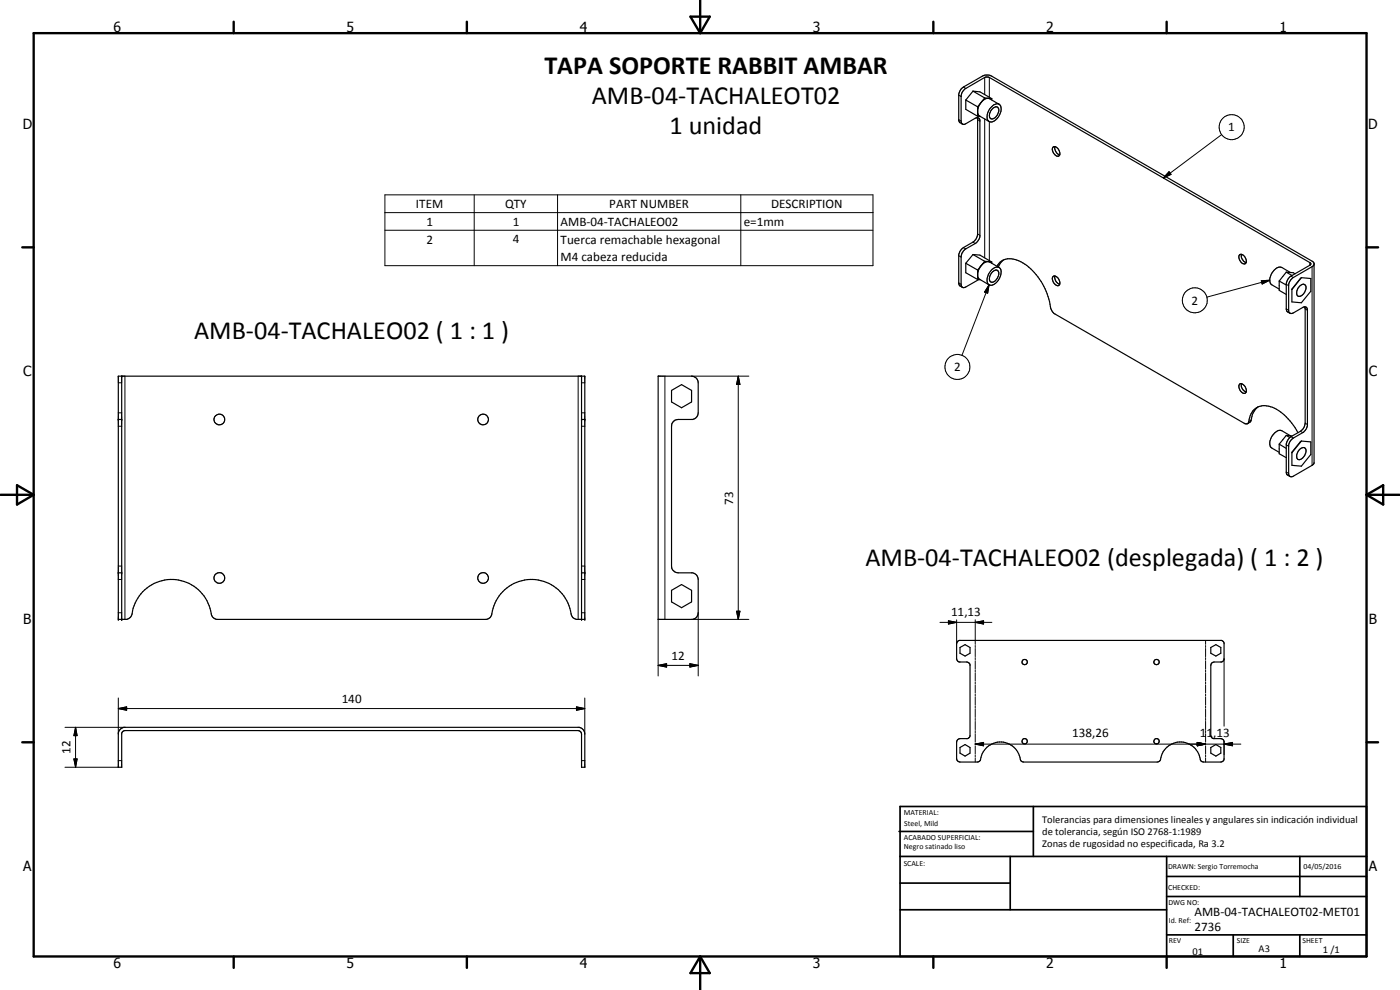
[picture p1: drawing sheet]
<svg xmlns="http://www.w3.org/2000/svg" width="420mm" height="297mm" viewBox="0 0 420 297" stroke-linecap="round" stroke-linejoin="round" font-family="sans-serif">
<g fill="none" stroke="#000" stroke-width=".35">
<path d="M288.9 37.3a1.44 1.44 0 0 1-1.2-1.1v-7.9a3.3 3.3 0 0 1 1.4-2.2l6.2-3.5 1.4-.1 .9 .4 96.6 55.8 .2 .4v59.9l-.6 .6-5.7 3.3a.86 .86 0 0 1-1.4-.6l.1-9 1.1-1.7 3.1-1.8a3.3 3.3 0 0 0 1.4-2.2v-34.8l-.3-.6-.9-.1-3.1 1.8a.86 .86 0 0 1-1.4-.6v-7.9l.3-.9 .9-1.1 5.9-3.4 .6-.7M289.8 30v2.8l3.6 2.1M289.8 30l3.6 2M292 27.3l-2.2 2.7M292 27.3l2.1 .3 3.5 2M292 27.3l3.5 2.1M293.3 35.3l.1 34.9a3.3 3.3 0 0 1-1.4 2.4l-3.3 2.1-.6 .8-.4 1v8.6l.3 .6 .9 .5M293.4 32v2.9M293.4 33.8l.4 .9 3 1.7M293.4 34.9l.8 .1M295.5 29.4l-2.1 2.6M295.5 29.4l1.1 .1"/>
<path d="M296.6 29.5l3.2 1.8M296.6 29.5a4 4 0 0 0-3.2 3.6M296.6 29.5l1 .1M297.3 32.3a1.8 1.8 0 0 1 2.9-.7 4 4 0 0 1-2.7 5 1.49 1.49 0 0 1-1.2-2.1l.4-1.2zM297.6 32.9l.5-.5 .9-.4a1.18 1.18 0 0 1 .5 2 1.9 1.9 0 0 1-2.2 1.6 2.23 2.23 0 0 1 .3-2.7zM297.6 29.6v.4M316 44.2a1.46 1.46 0 0 1 2 1.2 .87 .87 0 0 1-.2 1.3 .87 .87 0 0 1-1.3-.3 1.96 1.96 0 0 1-.5-2.2zM316.6 44a2.24 2.24 0 0 0 1.4 2.5M289.8 79v2.8l3.6 2.1M289.8 79l3.6 2M292 76.4l-2.2 2.6M292 76.4l2.1 .1 3.5 2.1"/>
<path d="M292 76.4l3.5 2M295.5 78.4l-2.1 2.6M295.5 78.4l1.1 .1M296.6 78.5l3.2 1.8M296.6 78.5a4 4 0 0 0-3.2 3.6M296.6 78.5l1 .1M297.6 78.6v.4M299.2 79.9a4.6 4.6 0 0 1 6.5-1.7 18.9 18.9 0 0 1 9.7 14.4l1 1.5 57.2 33h.8M301.2 78l-.9 .9-.7 1.2M372 76.5a1.54 1.54 0 0 1 2 1.5 .85 .85 0 0 1-.4 1.2 .85 .85 0 0 1-1.2-.5l-.6-1.4zM372.6 76.3a2.17 2.17 0 0 0 1.4 2.5M293.4 81v2.9"/>
<path d="M293.4 82.8l.4 .9 3 1.8M293.4 83.9h.8M293.7 83.9l-4.1 2.3-.6 .1-.6-.7v-8.8l.2-.6 1-1.4 3.3-1.9 .9-1.1 .3-.9v-34.8a.85 .85 0 0 0-1.4-.6l-2.9 1.6a.86 .86 0 0 1-1.4-.5v-7.9a3.3 3.3 0 0 1 1.4-2.2l5.9-3.3h1.2l96.3 55.7 .2 .2-.2 .4-6 3.5-1 1.4-.2 .6v7.9l.3 .6 .8 .5M297.5 81.1a1.64 1.64 0 0 1 1.4-1 1.64 1.64 0 0 1 1.5 .8 4.1 4.1 0 0 1-3.1 4.7 1.53 1.53 0 0 1-1-2.3l.4-1.2zM297.8 81.6a1.07 1.07 0 0 1 1.6-.5 1.07 1.07 0 0 1 .3 1.6 2.04 2.04 0 0 1-2.4 1.8 2.38 2.38 0 0 1 .5-2.9zM316 83a1.77 1.77 0 0 1 2 2.3v.1a.97 .97 0 0 1-1.7-.4 1.81 1.81 0 0 1-.3-2zM316.6 82.8a2.19 2.19 0 0 0 1.4 2.5M383.9 84.3v2.8l2.1 1.2M383.9 84.3l2.1 1.2M386 81.7l-2.1 2.6M386 81.7l2.1 .1 .6 .4M386 81.7l1.8 1"/>
<path d="M387.3 81.8l-2.6-1.5a2.7 2.7 0 0 0-3.1 1.9 2.46 2.46 0 0 0 .1 3.3l2.2 1.2M390 85.9a1.06 1.06 0 0 1 1.5-.5 1.06 1.06 0 0 1 .4 1.5 2.04 2.04 0 0 1-2.4 1.9 2.27 2.27 0 0 1 .5-2.9zM390.3 83.6l.3-.3 2.8 .3v3.8l-2.8 3.4-2.9-.2v-3.9zM390.6 83.3l-2.9 3.6M391.6 92.1l.1 34.9a3.2 3.2 0 0 1-1.4 2.4l-2.9 1.6a3.6 3.6 0 0 0-1.4 2.2v8.7l.3 .6 .8 .5M35.5 112.9h140v72.9h-2.5a2.19 2.19 0 0 1-1.8-2.5 12.1 12.1 0 0 0-12.5-9.4 12.1 12.1 0 0 0-11.3 10.8l-.3 .6-1.1 .5h-80.9a2.27 2.27 0 0 1-1.9-2.5 12.1 12.1 0 0 0-12.5-9.4 12.1 12.1 0 0 0-11.3 10.8l-.3 .6-1.1 .5h-2.5zM36.5 112.9v72.9M174.5 112.9v72.9M197.5 112.9h10a2 2 0 0 1 2 2v9a2.07 2.07 0 0 1-1.6 2h-4.4a2 2 0 0 0-2 2v41.9a2 2 0 0 0 2 2.1h4.4a2.07 2.07 0 0 1 1.6 2v10a1.98 1.98 0 0 1-1.6 1.9h-10.4zM201.5 117.1l3-1.7 3 1.7v3.5l-3 1.7-3-1.7zM372 115.3a1.6 1.6 0 0 1 2 1.8 .83 .83 0 0 1-.6 1 .83 .83 0 0 1-1-.6 2.05 2.05 0 0 1-.4-2.2zM372.6 115.1a2.19 2.19 0 0 0 1.4 2.5"/>
<path d="M35.5 125.9h1M174.5 125.9h1M374.4 127.1l.3-.5a4.8 4.8 0 0 1 4.9-4.9 12.2 12.2 0 0 1 8.6 5.9l1.3 2.2M377.6 122.1a6.3 6.3 0 0 0-2.2 4.3l-1 .7M383.9 133.3l2.1 1.2M383.9 133.3v2.8l2.1 1.2M386 130.6l-2.1 2.7M386 130.6l1.8 .2M386 130.6l1.1 .7M387.3 130.8l-2.6-1.6a2.93 2.93 0 0 0-3.3 2.3 2.29 2.29 0 0 0 .3 3l2.2 1.2M390 134.8a1.05 1.05 0 0 1 1.5-.4 1.05 1.05 0 0 1 .4 1.5 2.11 2.11 0 0 1-2.4 1.9 2.38 2.38 0 0 1 .5-3zM390.3 132.5l.3-.2 2.8 .3v3.8l-2.8 3.5-2.9-.3v-3.9z"/>
<path d="M390.6 132.3l-2.9 3.5M35.5 171.9h1M174.5 171.9h1M201.5 177.1l3-1.7 3 1.7v3.5l-3 1.7-3-1.7zM287.5 192.4l.4-.2h78.9l.6 .7-.1 5.2-.7 .5-2.7 .2-.3 .2-.2 .6v21l.2 .7 .5 .3h2.3l.8 .4 .2 .4v5.4l-.2 .5-.8 .3h-5.2l-.8-.4a6.1 6.1 0 0 0-6.1-5.6 6.1 6.1 0 0 0-6.2 5.6l-.8 .4h-40.1l-.8-.4a6.1 6.1 0 0 0-6.1-5.6 6.1 6.1 0 0 0-6.1 5.6l-.9 .4h-5.2l-.8-.3-.2-.7 .1-5.4 .9-.6h2.3l.7-.7v-21.5l-.7-.7-2.5-.1-.7-.5-.1-5zM288.1 194.3l1.5-.9 1.5 .9v1.7l-1.5 .8-1.5-.8zM363.4 194.3l1.5-.9 1.5 .9v1.7l-1.5 .8-1.5-.8zM36 218.9l1.2-.7h136.7l1.1 .7 .5 1v10.3h-1v-10l-.2-.6-.8-.4h-136l-.6 .3-.4 .5v10.2h-1v-10.3zM288.1 224.3l1.5-.9 1.5 .9v1.7l-1.5 .9-1.5-.9zM363.4 224.3l1.5-.9 1.5 .9v1.7l-1.5 .9-1.5-.9z"/>
<circle cx="65.8" cy="125.9" r="1.6"/>
<circle cx="145" cy="125.9" r="1.61"/>
<circle cx="65.8" cy="173.4" r="1.6"/>
<circle cx="145" cy="173.4" r="1.59"/>
<circle cx="307.5" cy="198.7" r=".8"/>
<circle cx="347.1" cy="198.6" r=".79"/>
<circle cx="307.5" cy="222.4" r=".81"/>
<circle cx="347.1" cy="222.4" r=".81"/>
</g>
<g fill="none" stroke="#000" stroke-width=".3">
<path d="M287.7 28.6l.7 .4M287.7 35.9l.7 .4M289.1 26.1l.7 .4M293.4 35.9l.7 .4M295.5 23.2v5.2M295.5 35.7v41.6M296.9 23.2v6M296.9 36.5v41.7M115.5 58.5h146.5v21.2h-146.5zM142.3 58.5v21.2M167.3 58.5v21.2M222.3 58.5v21.2"/>
<path d="M350.8 51.5l.6 .8-2.2 1.1zM366.6 40.4l-17.4 13M115.5 63.8h146.5M115.5 69.1h146.5M287.7 76.8l.7 .3M289.1 74.3l.7 .4M292 72.6l.7 .5M293.4 70.2l.7 .4M393.1 78.8v.8M287.7 84.9l.7 .4M296.8 85.5l-.4 2.5-.9-.4zM296.8 85.5l-8.1 21.1"/>
<path d="M378.5 84.2l2.6-.1-2.3 1.1zM381.1 84.1l-18.9 5.1M386 85.3l.7 .4M386 92.7l.7 .4M387.4 82.8l.7 .5M391.7 92.7l.7 .4M393.8 80v59.6M35.5 114.9h1M37.5 112.9v72.9M173.5 112.9v72.9M174.5 114.9h1M199.5 112.9v72.9"/>
<path d="M207.5 112.9h17.2M221.6 112.9l.5 2.5h-1zM221.6 112.9v72.9M35.5 123.9h1M35.5 127.9h1M174.5 123.9h1M174.5 127.9h1M375.5 126l-.7 .4M386 133.5l.7 .4M387.4 131l.7 .4M390.3 129.4l.7 .4M391.7 127l.7 .4"/>
<path d="M386 141.6l.7 .4M35.5 173.9h1M35.5 169.8h1M174.5 173.9h1M174.5 169.8h1M35.5 183.9h1M174.5 183.9h1M197.5 199.6l2.6-.5v1.1zM197.5 199.6h12M197.5 185.8v17M207 199.1l2.5 .5-2.5 .6zM207.5 185.8h17.2"/>
<path d="M209.5 183.9v18.9M221.1 183.4h1l-.5 2.4zM282.1 186.7h15.6M284.6 186.3l2.5 .4-2.5 .5zM287.1 186v7.1M292.7 186.7l2.5-.4v.9zM292.7 186v7.3M292.7 193.7v.6M292.7 194.6v2.4M292.7 197.3v.6M292.7 198.2v2.5M361.8 192.2v1.1"/>
<path d="M361.8 193.7v.6M361.8 194.6v2.4M361.8 197.3v.6M361.8 198.2v2.5M367.4 197.7v20.2M19.5 218.2h18M22.7 218.2l.4 2.5h-.9zM22.7 218.2v12M35.5 212.6l2.5-.5v1zM35.5 212.6h140M35.5 209.4v10.8M173 212.1l2.5 .5-2.5 .5z"/>
<path d="M175.5 209.4v10.8M292.7 201v.5M292.7 201.8v2.5M292.7 204.6v.6M292.7 205.5v2.4M292.7 208.3v.6M292.7 209.2v2.4M292.7 211.9v.6M292.7 212.8v2.5M292.7 215.6v.6M292.7 216.5v2.4M292.7 219.2v.6"/>
<path d="M361.8 201v.5M361.8 201.8v2.5M361.8 204.6v.6M361.8 205.5v2.4M361.8 208.3v.6M361.8 209.2v2.4M361.8 211.9v.6M361.8 212.8v2.5M361.8 215.6v.6M361.8 216.5v2.4M361.8 219.2v.6M19.5 230.2h16"/>
<path d="M22.2 227.7h.9l-.4 2.5zM35.5 228.2h1M174.5 228.2h1M292.7 223.3l2.5-.5v1zM292.7 220.1v2.4M292.7 222.9v.5M292.7 223.8v2.4M292.7 226.5v.6M292.7 227.4v1.2M292.7 223.3h79.7M359.3 222.8l2.5 .5-2.5 .5zM361.8 220.1v2.4"/>
<path d="M361.8 222.9v.5M361.8 223.8v2.4M361.8 226.5v.6M361.8 227.4v1.2M367.4 223.3l2.5-.5v1zM367.4 222.5v3.9"/>
<circle cx="369.6" cy="38.1" r="3.8"/>
<circle cx="358.6" cy="90.1" r="3.7"/>
<circle cx="287.3" cy="110.1" r="3.7"/>
</g>
<g fill="#000">
<circle cx="36.5" cy="112.9" r=".18"/>
<circle cx="35.5" cy="125.9" r=".18"/>
<circle cx="36.5" cy="125.9" r=".18"/>
<circle cx="174.5" cy="125.9" r=".18"/>
<circle cx="175.5" cy="125.9" r=".18"/>
<circle cx="35.5" cy="171.9" r=".18"/>
<circle cx="36.5" cy="171.9" r=".18"/>
<circle cx="174.5" cy="171.9" r=".18"/>
<circle cx="175.5" cy="171.9" r=".18"/>
<circle cx="35.5" cy="185.8" r=".18"/>
<circle cx="36.5" cy="185.8" r=".18"/>
<circle cx="174.5" cy="185.8" r=".18"/>
<circle cx="175.5" cy="185.8" r=".18"/>
</g>
<g fill="none" stroke="#000" stroke-width=".71">
<path d="M10.1 9.9h400v277.1h-400zM70.1 6.5v3.4M140.1 6.5v3.4M207.2 5h5.8l-2.9 4.9zM210.1 0v9.9M280.1 6.5v3.4M350.1 6.5v3.4M6.7 74.2h3.4M410.1 74.2h3.5M.1 148.5h10M5.1 145.6l5 2.9-5 2.9zM410.1 148.5h10"/>
<path d="M410.1 148.5l5-2.9v5.8zM6.7 222.7h3.4M410.1 222.7h3.5M70.1 287v3.4M140.1 287v3.4M210.1 287v10M210.1 287l2.9 5h-5.8zM280.1 287v3.4M350.1 287v3.4"/>
</g>
<g fill="none" stroke="#000" stroke-width=".51">
<path d="M269.8 249.5h40.3M270.1 242h140v45h-140zM270.1 257h140M303.2 257v16M310.1 242v15M350.1 257v30M390.1 257v12M270.1 265h33.1M270.1 273h80M350.1 269h60M350.1 263h60M350.1 280.5h60"/>
<path d="M370.1 280.5v6.5M390.1 280.5v6.5"/>
</g>
<g fill="#000">
<path d="M350.8 51.5l.6 .8-2.2 1.1zM296.8 85.5l-.4 2.5-.9-.4zM378.5 84.2l2.6-.1-2.3 1.1zM221.6 112.9l.5 2.5h-1zM197.5 199.6l2.6-.5v1.1zM221.1 183.4h1l-.5 2.4zM284.6 186.3l2.5 .4-2.5 .5zM292.7 186.7l2.5-.4v.9zM35.5 212.6l2.5-.5v1zM173 212.1l2.5 .5-2.5 .5zM207 199.1l2.5 .5-2.5 .6zM22.2 227.7h.9l-.4 2.5z"/>
<path d="M22.7 218.2l.4 2.5h-.9zM292.7 223.3l2.5-.5v1zM359.3 222.8l2.5 .5-2.5 .5zM367.4 223.3l2.5-.5v1z"/>
</g>
<g font-size="7.9">
<text x="163.4" y="22.1">TAPA SOPORTE RABBIT AMBAR</text>
<text x="177.6" y="31.2">AMB-04-TACHALEOT02</text>
<text x="200.9" y="40.2">1 unidad</text>
<text x="58.2" y="101.8">AMB-04-TACHALEO02 ( 1 : 1 )</text>
<text x="259.7" y="169.9">AMB-04-TACHALEO02 (desplegada) ( 1 : 2 )</text>
</g>
<g font-size="4.2">
<text x="34" y="9.6">6</text>
<text x="104" y="9.6">5</text>
<text x="174" y="9.6">4</text>
<text x="244" y="9.6">3</text>
<text x="314" y="9.6">2</text>
<text x="384" y="9.6">1</text>
<text x="6.8" y="38.7">D</text>
<text x="410.6" y="38.7">D</text>
<text x="7" y="112.9">C</text>
<text x="410.8" y="112.9">C</text>
<text x="7" y="187.1">B</text>
<text x="410.8" y="187.1">B</text>
<text x="7" y="261.4">A</text>
<text x="410.8" y="261.4">A</text>
<text x="34" y="290.4">6</text>
<text x="104" y="290.4">5</text>
<text x="174" y="290.4">4</text>
<text x="244" y="290.4">3</text>
<text x="314" y="290.4">2</text>
<text x="384" y="290.4">1</text>
</g>
<g font-size="3.9">
<text x="368.6" y="39.4">1</text>
<text x="124.8" y="62.4">ITEM</text>
<text x="151.6" y="62.4">QTY</text>
<text x="182.9" y="62.4">PART NUMBER</text>
<text x="231.4" y="62.4">DESCRIPTION</text>
<text x="128" y="67.7">1</text>
<text x="153.9" y="67.7">1</text>
<text x="168.3" y="67.7">AMB-04-TACHALEO02</text>
<text x="223.2" y="67.7">e=1mm</text>
<text x="128" y="73.1">2</text>
<text x="153.9" y="73">4</text>
<text x="168.3" y="73.1">Tuerca remachable hexagonal</text>
<text x="168.3" y="78.4">M4 cabeza reducida</text>
<text x="357.6" y="91.4">2</text>
<text x="286.3" y="111.4">2</text>
<text x="220" y="151.4" transform="rotate(-90 220 151.4)">73</text>
<text x="285.4" y="184.7">11,13</text>
<text x="201.5" y="198.1">12</text>
<text x="102.6" y="211">140</text>
<text x="321.8" y="221.2">138,26</text>
<text x="360.1" y="221.2">11,13</text>
<text x="21.2" y="226.2" transform="rotate(-90 21.2 226.2)">12</text>
<text x="358.5" y="275">AMB-04-TACHALEOT02-MET01</text>
<text x="358.5" y="279.4">2736</text>
</g>
<g font-size="3.1">
<text x="312.7" y="246.8">Tolerancias para dimensiones lineales y angulares sin indicación individual</text>
<text x="312.7" y="250.4">de tolerancia, según ISO 2768-1:1989</text>
<text x="312.7" y="254">Zonas de rugosidad no especificada, Ra 3.2</text>
<text x="357.9" y="286.4">01</text>
<text x="377.7" y="285.6">A3</text>
<text x="397" y="285.9">1 /1</text>
</g>
<g font-size="2.4">
<text x="271.2" y="244.4">MATERIAL:</text>
<text x="271.3" y="252">ACABADO SUPERFICIAL:</text>
<text x="271.4" y="247.9">Steel, Mild</text>
<text x="271.3" y="254.6">Negro satinado liso</text>
<text x="271.2" y="259.7">SCALE:</text>
<text x="350.6" y="260.8">DRAWN: Sergio Torremocha</text>
<text x="391.2" y="260.6">04/05/2016</text>
<text x="350.6" y="267">CHECKED:</text>
<text x="350.6" y="271.4">DWG NO:</text>
<text x="350.8" y="276.9">Id. Ref:</text>
<text x="350.8" y="282.8">REV</text>
<text x="371.2" y="282.9">SIZE</text>
<text x="390.9" y="282.9">SHEET</text>
</g>
</svg>
